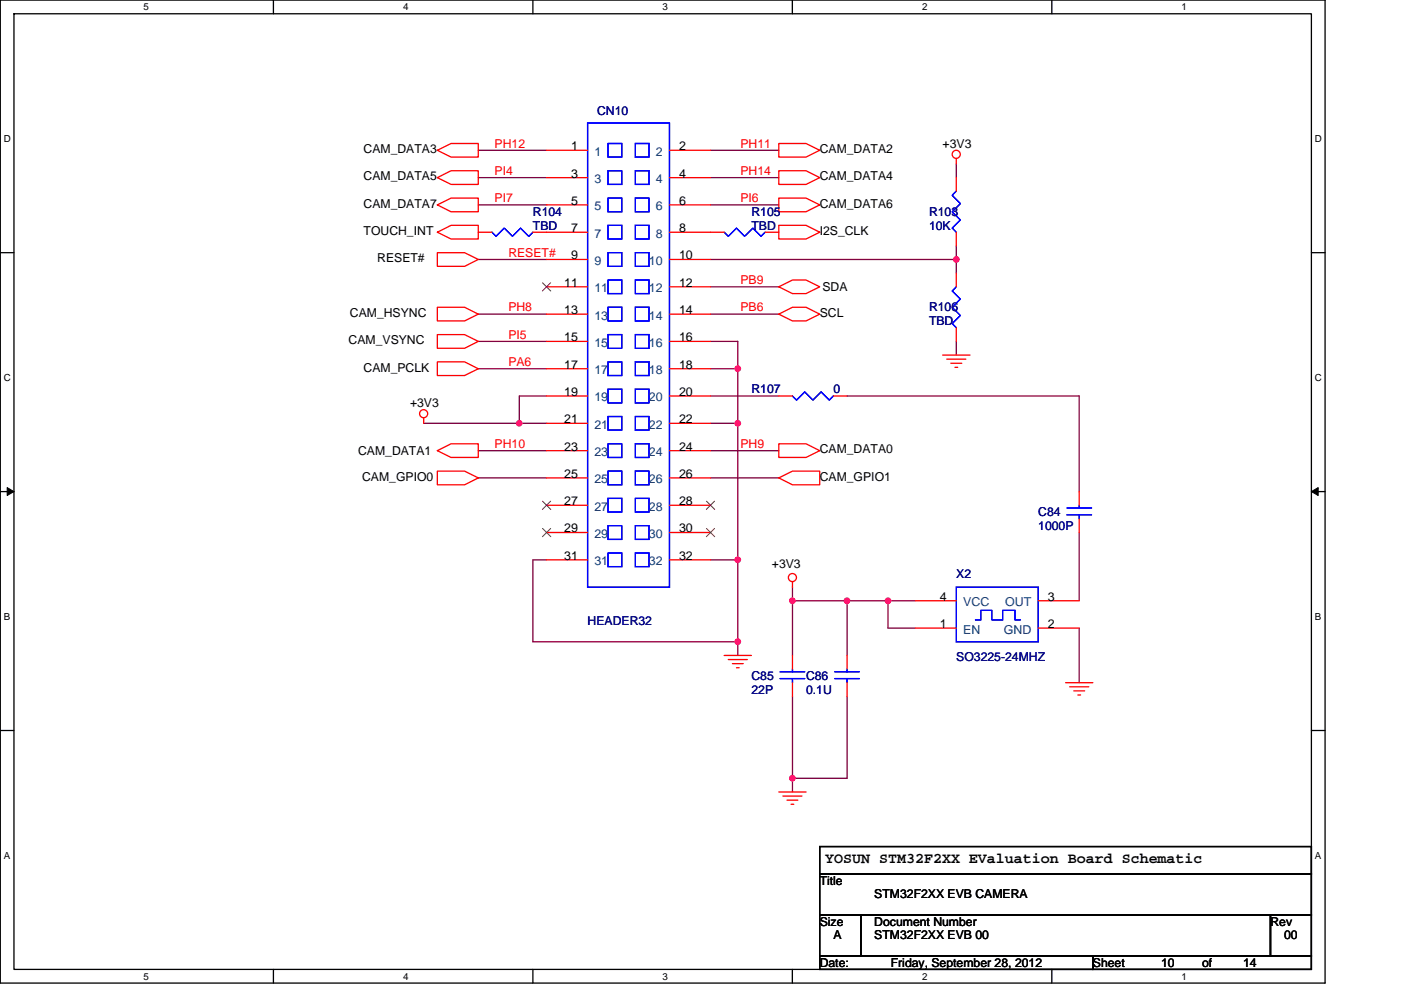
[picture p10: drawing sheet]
<svg xmlns="http://www.w3.org/2000/svg" width="297mm" height="210mm" viewBox="0 0 297 210" stroke-linecap="round" stroke-linejoin="round" font-family="sans-serif">
<path d="M.1 0h280.8v208.5h-280.8zM3 2.9h275v202.7h-275z" fill="none" stroke="#000" stroke-width=".28"/>
<g fill="#fff">
<path d="M30.5 .3h1.1v2.3h-1.1z"/>
<path d="M30.5 205.9h1.1v2.3h-1.1z"/>
</g>
<path d="M58 0v2.9M58 205.6v2.9" fill="none" stroke="#000" stroke-width=".28"/>
<g fill="#fff">
<path d="M85.5 .3h1.1v2.3h-1.1z"/>
<path d="M85.5 205.9h1.1v2.3h-1.1z"/>
</g>
<path d="M113 0v2.9M113 205.6v2.9" fill="none" stroke="#000" stroke-width=".28"/>
<g fill="#fff">
<path d="M140.5 .3h1.1v2.3h-1.1z"/>
<path d="M140.5 205.9h1.1v2.3h-1.1z"/>
</g>
<path d="M168 0v2.9M168 205.6v2.9" fill="none" stroke="#000" stroke-width=".28"/>
<g fill="#fff">
<path d="M195.5 .3h1.2v2.3h-1.2z"/>
<path d="M195.5 205.9h1.2v2.3h-1.2z"/>
</g>
<path d="M223 0v2.9M223 205.6v2.9" fill="none" stroke="#000" stroke-width=".28"/>
<g fill="#fff">
<path d="M250.5 .3h1.2v2.3h-1.2z"/>
<path d="M250.5 205.9h1.2v2.3h-1.2z"/>
<path d="M.8 28.3h1.5v2.3h-1.5z"/>
<path d="M278.8 28.3h1.5v2.3h-1.5z"/>
<path d="M.8 78.9h1.5v2.3h-1.5z"/>
<path d="M278.8 78.9h1.5v2.3h-1.5z"/>
</g>
<path d="M.1 53.6h2.9M278 53.6h2.9" fill="none" stroke="#000" stroke-width=".28"/>
<g fill="#fff">
<path d="M.8 129.6h1.4v2.3h-1.4z"/>
<path d="M278.8 129.6h1.4v2.3h-1.4z"/>
</g>
<path d="M.1 104.3h2.9M278 104.3h2.9" fill="none" stroke="#000" stroke-width=".28"/>
<path d="M1.5 103.4l1.5 .9-1.5 .8zM278 104.3l1.5-.9v1.7z" fill="#000" stroke="#000" stroke-width=".21"/>
<g fill="#fff">
<path d="M.8 180.3h1.4v2.3h-1.4z"/>
<path d="M278.8 180.3h1.4v2.3h-1.4z"/>
</g>
<path d="M.1 154.9h2.9M278 154.9h2.9M173.8 179.6h104.2v5.7h-104.2zM173.8 194h8.7v8.7h-8.7zM173.8 185.3h104.2v8.7h-104.2zM182.5 194h86.9v8.7h-86.9zM269.4 194h8.6v8.7h-8.6zM173.8 202.7h57.9v2.9h-57.9zM231.7 202.7h46.3v2.9h-46.3z" fill="none" stroke="#000" stroke-width=".28"/>
<g fill="none" stroke="#800040" stroke-width=".28">
<path d="M101.4 31.9h14.5M101.4 37.7h14.5M150.6 31.9h14.5M150.6 37.7h14.5M202.8 34.8v2.9M101.4 43.5h14.5M101.4 55h14.5M150.6 43.5h14.5M202.8 55v2.9M202.8 52.2v2.8h-52.2M101.4 72.4h14.5M101.4 66.6h14.5"/>
<path d="M101.4 78.2h14.5M150.6 72.4h5.8v5.8M150.6 78.2h5.8M150.6 60.8h14.5M150.6 66.6h14.5M156.4 78.2v11.6M202.8 72.4v2.9M89.8 89.8h20.3M101.4 95.6h14.5M110.1 89.8h5.8M115.9 84h-5.8v5.8M150.6 89.8h5.8"/>
<path d="M150.6 95.6h14.5M150.6 84h14.5M156.4 89.8v28.9M179.6 84h49.2v20.3M101.4 101.4h14.5M115.9 118.7h-2.9v17.4h43.4M150.6 101.4h14.5M150.6 118.7h5.8M156.4 118.7v17.4M228.8 112.9v14.5M156.4 136.1v2.9M168 124.5v2.9"/>
<path d="M168 127.4v11.6M168 127.4h11.6M179.6 127.4h8.7M179.6 127.4v11.6M188.3 127.4v5.8h5.8M188.3 127.4h5.8M228.8 133.2v11.6M168 147.7v17.4M179.6 147.7v17.4h-11.6M168 165.1v2.9"/>
</g>
<g fill="#f0f" stroke="#f0f" stroke-width=".28">
<circle cx="156.4" cy="78.2" r=".57"/>
<circle cx="156.4" cy="136.1" r=".57"/>
<circle cx="110.1" cy="89.8" r=".57"/>
<circle cx="156.4" cy="118.7" r=".57"/>
<circle cx="156.4" cy="89.8" r=".57"/>
<circle cx="202.8" cy="55" r=".57"/>
<circle cx="168" cy="165.1" r=".57"/>
<circle cx="179.6" cy="127.4" r=".57"/>
<circle cx="168" cy="127.4" r=".57"/>
<circle cx="188.3" cy="127.4" r=".57"/>
</g>
<g fill="none" stroke="#f00" stroke-width=".28">
<path d="M92.7 31.9l2.9-1.5h5.8v2.9h-5.8zM92.7 37.7l2.9-1.5h5.8v2.9h-5.8zM115.9 31.9h8.7M115.9 37.7h8.7M141.9 31.9h8.7M141.9 37.7h8.7M165.1 30.4h5.8l2.9 1.5-2.9 1.4h-5.8zM165.1 36.2h5.8l2.9 1.5-2.9 1.4h-5.8zM202.8 33.6v1.2M202.8 37.7v2.9M92.7 53.6h5.8l2.9 1.4-2.9 1.5h-5.8zM92.7 43.5l2.9-1.5h5.8v2.9h-5.8z"/>
<path d="M92.7 49.3l2.9-1.5h5.8v2.9h-5.8zM101.4 49.3h2.9M113 49.3h11.6M115.9 43.5h8.7M115.9 55h8.7M141.9 43.5h8.7M141.9 49.3h11.6M141.9 55h8.7M162.2 49.3h2.9M165.1 42h5.8l2.9 1.5-2.9 1.4h-5.8zM165.1 47.8h5.8l2.9 1.5-2.9 1.4h-5.8zM202.8 49.3v2.9"/>
<path d="M202.8 57.9v2.9M92.7 71h5.8l2.9 1.4-2.9 1.5h-5.8zM92.7 65.2h5.8l2.9 1.4-2.9 1.5h-5.8zM92.7 76.8h5.8l2.9 1.4-2.9 1.5h-5.8zM115.9 60.8h8.7M115.9 66.6h8.7M115.9 72.4h8.7M115.9 78.2h8.7M141.9 60.8h8.7M141.9 66.6h8.7M141.9 72.4h8.7M141.9 78.2h8.7"/>
<path d="M165.1 60.8l2.9-1.4h2.9l2.9 1.4-2.9 1.5h-2.9zM165.1 66.6l2.9-1.4h2.9l2.9 1.4-2.9 1.5h-2.9zM199.9 75.3h5.8M200.7 76.2h4.1M201.6 77h2.3M202.5 77.9h.5M202.8 69.5v2.9M89.8 88.6v1.2M92.7 99.9h5.8l2.9 1.5-2.9 1.4h-5.8zM92.7 95.6l2.9-1.5h5.8v2.9h-5.8zM115.9 84h8.7M115.9 89.8h8.7"/>
<path d="M115.9 95.6h8.7M141.9 84h8.7M141.9 89.8h8.7M141.9 95.6h8.7M165.1 84h2.9M165.1 94.1h5.8l2.9 1.5-2.9 1.4h-5.8zM176.7 84h2.9M115.9 101.4h8.7M115.9 107.2h8.7M115.9 112.9h8.7M115.9 118.7h8.7M141.9 101.4h8.7"/>
<path d="M141.9 107.2h8.7M141.9 112.9h8.7M141.9 118.7h8.7M165.1 101.4l2.9-1.5h5.8v2.9h-5.8zM228.8 104.3v2.9M228.8 110.1v2.8M153.5 139h5.8M154.4 139.9h4.1M168 123.4v1.1M168 139v2.9M179.6 139v2.9M194.1 127.4h8.7"/>
<path d="M194.1 133.2h8.7M220.1 127.4h8.7M220.1 133.2h8.7M155.3 140.8h2.3M156.1 141.6h.6M168 144.8v2.9M179.6 144.8v2.9M225.9 144.8h5.8M226.8 145.7h4M227.7 146.5h2.3M228.5 147.4h.6M165.1 168h5.8"/>
<path d="M166 168.8h4M166.9 169.7h2.3M167.7 170.6h.6"/>
<circle cx="202.7" cy="32.7" r=".86"/>
<circle cx="89.8" cy="87.7" r=".86"/>
<circle cx="168" cy="122.5" r=".86"/>
</g>
<g fill="none" stroke="#00f" stroke-width=".28">
<path d="M124.6 26.1h17.3v98.4h-17.3zM128.9 30.4h2.9v2.9h-2.9zM128.9 36.2h2.9v2.9h-2.9zM134.7 30.4h2.9v2.9h-2.9zM134.7 36.2h2.9v2.9h-2.9zM104.3 49.3l.9 .8 1.7-1.7 1.7 1.7 1.8-1.7 1.7 1.7 .9-.8M128.9 42h2.9v2.9h-2.9zM128.9 47.8h2.9v2.9h-2.9zM128.9 53.6h2.9v2.9h-2.9zM128.9 59.4h2.9v2.9h-2.9zM134.7 42h2.9v2.9h-2.9zM134.7 47.8h2.9v2.9h-2.9z"/>
<path d="M134.7 53.6h2.9v2.9h-2.9zM134.7 59.4h2.9v2.9h-2.9zM153.5 49.3l.9 .8 1.7-1.7 1.8 1.7 1.7-1.7 1.8 1.7 .8-.8M202.8 40.6l-.9 .8 1.7 1.8-1.7 1.7 1.7 1.8-1.7 1.7 .9 .9M128.9 65.2h2.9v2.9h-2.9zM128.9 71h2.9v2.9h-2.9zM128.9 76.8h2.9v2.9h-2.9zM134.7 65.2h2.9v2.9h-2.9zM134.7 71h2.9v2.9h-2.9zM134.7 76.8h2.9v2.9h-2.9zM202.8 60.8l-.9 .9 1.7 1.7-1.7 1.8 1.7 1.7-1.7 1.7 .9 .9M128.9 82.5h2.9v2.9h-2.9z"/>
<path d="M128.9 88.3h2.9v2.9h-2.9zM128.9 94.1h2.9v2.9h-2.9zM128.9 99.9h2.9v2.9h-2.9zM134.7 82.5h2.9v2.9h-2.9zM134.7 88.3h2.9v2.9h-2.9zM134.7 94.1h2.9v2.9h-2.9zM134.7 99.9h2.9v2.9h-2.9zM168 84l.9 .9 1.7-1.8 1.8 1.8 1.7-1.8 1.7 1.8 .9-.9M128.9 105.7h2.9v2.9h-2.9zM128.9 111.5h2.9v2.9h-2.9zM128.9 117.3h2.9v2.9h-2.9zM134.7 105.7h2.9v2.9h-2.9z"/>
<path d="M134.7 111.5h2.9v2.9h-2.9zM134.7 117.3h2.9v2.9h-2.9zM226.2 109.2h5.2M226.2 107.7h5.2M228.8 107.2v.5M228.8 109.2v.9M202.8 124.5h17.3v11.6h-17.3zM206.8 131.5h1.2v-2h2.3v2h2.3v-2h2.6v2h1.2M165.4 143.9h5.2M165.4 142.5h5.2M168 141.9v.6M168 143.9v.9"/>
<path d="M177 143.9h5.2M177 142.5h5.2M179.6 141.9v.6M179.6 143.9v.9"/>
</g>
<path d="M115 60l1.8 1.7M116.8 60l-1.8 1.7M115 106.3l1.8 1.8M115 112.1l1.8 1.7M116.8 106.3l-1.8 1.8M116.8 112.1l-1.8 1.7M149.8 106.3l1.7 1.8M149.8 112.1l1.7 1.7M151.5 106.3l-1.7 1.8M151.5 112.1l-1.7 1.7" fill="none" stroke="#804000" stroke-width=".21"/>
<text font-size="3.2" x="175" y="183.1">YOSUN STM32F2XX EValuation Board Schematic</text>
<g font-size="2.6" fill="#000080">
<text x="126.6" y="24.4">CN10</text>
<text x="113" y="45.8">R104</text>
<text x="159.3" y="45.8">R105</text>
<text x="197" y="45.8">R103</text>
<text x="113" y="48.7">TBD</text>
<text x="159.3" y="48.7">TBD</text>
<text x="197" y="48.7">10K</text>
<text x="197" y="66.1">R106</text>
<text x="197" y="69">TBD</text>
<text x="159.3" y="83.4">R107</text>
<text x="176.7" y="83.4">0</text>
<text x="220.1" y="109.5">C84</text>
<text x="220.1" y="112.4">1000P</text>
<text x="202.8" y="122.5">X2</text>
<text x="124.6" y="132.7">HEADER32</text>
<text x="202.8" y="140.2">SO3225-24MHZ</text>
<text x="159.3" y="144.2">C85</text>
<text x="159.3" y="147.1">22P</text>
<text x="170.9" y="144.2">C86</text>
<text x="170.9" y="147.1">0.1U</text>
</g>
<g font-size="2.6">
<text x="77.1" y="32.5">CAM_DATA3</text>
<text x="121.1" y="31.9">1</text>
<text x="144" y="31.9">2</text>
<text x="173.8" y="32.5">CAM_DATA2</text>
<text x="199.9" y="31.3">+3V3</text>
<text x="77.1" y="38.3">CAM_DATA5</text>
<text x="121.1" y="37.7">3</text>
<text x="144" y="37.7">4</text>
<text x="173.8" y="38.3">CAM_DATA4</text>
<text x="77.1" y="44">CAM_DATA7</text>
<text x="121.1" y="43.4">5</text>
<text x="144" y="43.4">6</text>
<text x="173.8" y="44">CAM_DATA6</text>
<text x="77.1" y="49.8">TOUCH_INT</text>
<text x="121.1" y="49.2">7</text>
<text x="144" y="49.2">8</text>
<text x="173.8" y="49.8">I2S_CLK</text>
<text x="80" y="55.6">RESET#</text>
<text x="121.1" y="55">9</text>
<text x="144" y="55">10</text>
<text x="119.6" y="60.8">11</text>
<text x="144" y="60.8">12</text>
<text x="174.4" y="61.7">SDA</text>
<text x="74.2" y="67.2">CAM_HSYNC</text>
<text x="119.6" y="66.6">13</text>
<text x="144" y="66.6">14</text>
<text x="173.8" y="67.2">SCL</text>
<text x="73.9" y="73">CAM_VSYNC</text>
<text x="119.6" y="72.4">15</text>
<text x="144" y="72.4">16</text>
<text x="77.1" y="78.8">CAM_PCLK</text>
<text x="119.6" y="78.2">17</text>
<text x="119.6" y="84">19</text>
<text x="144" y="78.2">18</text>
<text x="144" y="84">20</text>
<text x="86.9" y="86.3">+3V3</text>
<text x="119.6" y="89.8">21</text>
<text x="144" y="89.8">22</text>
<text x="119.6" y="95.6">23</text>
<text x="144" y="95.6">24</text>
<text x="75.9" y="96.5">CAM_DATA1</text>
<text x="76.8" y="102">CAM_GPIO0</text>
<text x="119.6" y="101.3">25</text>
<text x="144" y="101.3">26</text>
<text x="173.8" y="96.2">CAM_DATA0</text>
<text x="173.8" y="102">CAM_GPIO1</text>
<text x="119.6" y="107.1">27</text>
<text x="144" y="107.1">28</text>
<text x="119.6" y="112.9">29</text>
<text x="144" y="112.9">30</text>
<text x="119.6" y="118.7">31</text>
<text x="144" y="118.7">32</text>
<text x="163.7" y="120.5">+3V3</text>
<text x="199.3" y="127.4">4</text>
<text x="222.2" y="127.4">3</text>
<text x="199.3" y="133.2">1</text>
<text x="222.2" y="133.2">2</text>
<text x="173.8" y="187.7">Title</text>
<text x="185.4" y="190.6">STM32F2XX EVB CAMERA</text>
<text x="173.8" y="196.4">Size</text>
<text x="185.4" y="196.4">Document Number</text>
<text x="269.4" y="196.4">Rev</text>
<text x="176.7" y="199.3">A</text>
<text x="185.4" y="199.3">STM32F2XX EVB 00</text>
<text x="272.2" y="199.3">00</text>
<text x="173.8" y="205">Date:</text>
<text x="188.9" y="205">Friday, September 28, 2012</text>
<text x="231.7" y="205">Sheet</text>
<text x="246.2" y="205">10</text>
<text x="254.9" y="205">of</text>
<text x="263.6" y="205">14</text>
</g>
<g font-size="2.6" fill="#f00">
<text x="104.9" y="31.3">PH12</text>
<text x="157" y="31.3">PH11</text>
<text x="104.9" y="37.1">PI4</text>
<text x="157" y="37.1">PH14</text>
<text x="104.9" y="42.9">PI7</text>
<text x="157" y="42.9">PI6</text>
<text x="107.8" y="54.5">RESET#</text>
<text x="157" y="60.3">PB9</text>
<text x="107.8" y="71.8">PI5</text>
<text x="107.8" y="66.1">PH8</text>
<text x="157" y="66.1">PB6</text>
<text x="107.8" y="77.6">PA6</text>
<text x="104.9" y="95">PH10</text>
<text x="157" y="95">PH9</text>
</g>
<g font-size="2.6" fill="#004080">
<text x="126" y="33">1</text>
<text x="139" y="33">2</text>
<text x="126" y="38.8">3</text>
<text x="139" y="38.8">4</text>
<text x="126" y="44.6">5</text>
<text x="139" y="44.6">6</text>
<text x="126" y="50.4">7</text>
<text x="139" y="50.4">8</text>
<text x="126" y="56.2">9</text>
<text x="137.6" y="56.2">10</text>
<text x="126" y="62">11</text>
<text x="137.6" y="62">12</text>
<text x="126" y="67.8">13</text>
<text x="137.6" y="67.8">14</text>
<text x="126" y="73.6">15</text>
<text x="137.6" y="73.6">16</text>
<text x="126" y="79.4">17</text>
<text x="137.6" y="79.4">18</text>
<text x="126" y="85.2">19</text>
<text x="137.6" y="85.2">20</text>
<text x="126" y="91">21</text>
<text x="137.6" y="91">22</text>
<text x="126" y="96.8">23</text>
<text x="137.6" y="96.8">24</text>
<text x="126" y="102.5">25</text>
<text x="137.6" y="102.5">26</text>
<text x="126" y="108.3">27</text>
<text x="137.6" y="108.3">28</text>
<text x="126" y="114.1">29</text>
<text x="126" y="119.9">31</text>
<text x="137.6" y="114.1">30</text>
<text x="137.6" y="119.9">32</text>
<text x="204.2" y="128.6">VCC</text>
<text x="213.1" y="128.6">OUT</text>
<text x="204.2" y="134.4">EN</text>
<text x="212.8" y="134.4">GND</text>
</g>
<g font-size="2.1">
<text x="30.5" y="2.2">5</text>
<text x="85.5" y="2.2">4</text>
<text x="140.5" y="2.2">3</text>
<text x="195.5" y="2.2">2</text>
<text x="250.5" y="2.2">1</text>
<text x=".8" y="30.1">D</text>
<text x="278.8" y="30.1">D</text>
<text x=".8" y="80.8">C</text>
<text x="278.8" y="80.8">C</text>
<text x=".8" y="131.4">B</text>
<text x="278.8" y="131.4">B</text>
<text x=".8" y="182.1">A</text>
<text x="278.8" y="182.1">A</text>
<text x="30.5" y="207.8">5</text>
<text x="85.5" y="207.8">4</text>
<text x="140.5" y="207.8">3</text>
<text x="195.5" y="207.8">2</text>
<text x="250.5" y="207.8">1</text>
</g>
</svg>
